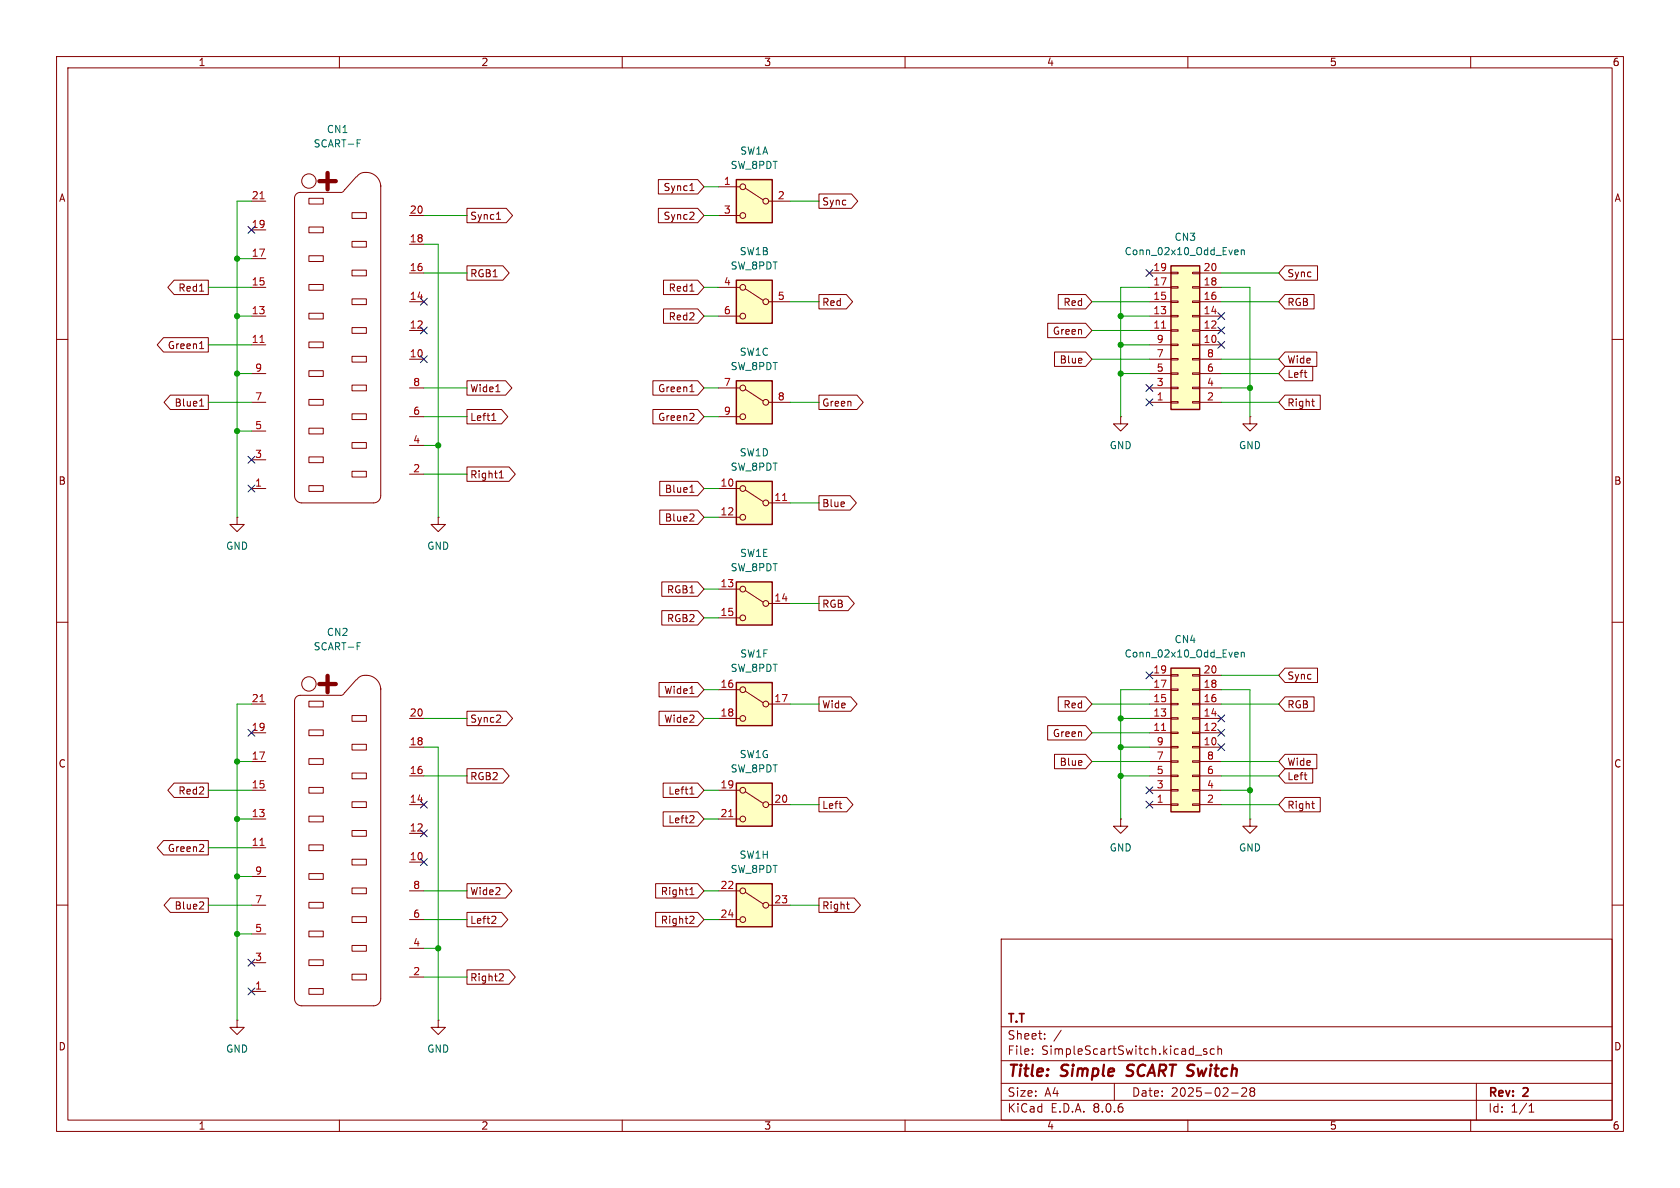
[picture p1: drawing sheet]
<svg xmlns="http://www.w3.org/2000/svg" width="297mm" height="210mm" viewBox="0 0 297 210" stroke-linecap="round" stroke-linejoin="round" font-family="sans-serif">
<g fill="none" stroke="#840000" stroke-width=".18">
<path d="M10 10h277v190h-277zM12 12h273v186h-273zM60 10v2M110 10v2M160 10v2M210 10v2M260 10v2M10 60h2M285 60h2M10 110h2M285 110h2M10 160h2"/>
<path d="M198.1 144.8v1.3h1.3l-1.3 1.2-1.3-1.2h1.3M198.1 144.8h.1M285 160h2M177 166h108v32h-108zM60 198v2M110 198v2M160 198v2M177 194.5h108M177 191.5h108M177 187.5h108M177 181.5h108M182.5 186.3v.1"/>
<path d="M182.5 185.5v.1M184.7 183.6v.1M184.7 182.8v.1M187.6 182.1l-1.3 2M197 191.5v3M210 198v2M211.3 186.5h1.2M213.3 185.5l-.3-.1-.3 .2 .1 .2 .5 .2v.3h-.6M214.7 185.5l-.5-.1-.2 .3v.4l.1 .2h.6M215.3 185.5l.2-.1 .4 .1 .1 .9M215.3 184.9v1.5M217.7 193.2h1.2"/>
<path d="M219.5 192.4l.6-.1 .2 .1 .1 .3-.9 1.1h.9M221.2 192.9l-.2-.2 .2-.4 .5 .1 .1 .2-.3 .3M221.2 192.9l-.2 .3v.3l.2 .3 .5-.1 .1-.2-.1-.4-.2-.2M221.2 192.9h.3M260 198v2M261 191.5v6.5M270.3 196.6h.9M270.3 195.5l.4-.4v1.5"/>
</g>
<path d="M199.1 190.1l.3 .1M199.4 188.4l-.1 .4 .1 .2" fill="none" stroke="#840000" stroke-width=".4"/>
<path d="M207 118.1h5.1v25.4h-5.1z" fill="#ffffc2"/>
<g fill="none" stroke="#840000" stroke-width=".18">
<path d="M203.2 119.4h3.8M207 119.3h1.3v.2h-1.3zM210.8 119.3h1.3v.2h-1.3zM212.1 119.4h3.8M203.2 132.1h3.8M203.2 129.5h3.8M203.2 127h3.8M203.2 124.5h3.8M203.2 121.9h3.8M203.2 139.7h3.8M203.2 137.2h3.8M203.2 134.6h3.8"/>
<path d="M207 121.8h1.3v.2h-1.3zM207 124.3h1.3v.3h-1.3zM207 126.9h1.3v.2h-1.3zM207 129.4h1.3v.3h-1.3zM207 132h1.3v.2h-1.3zM207 134.5h1.3v.2h-1.3zM207 137h1.3v.3h-1.3zM207 139.6h1.3v.2h-1.3zM210.8 121.8h1.3v.2h-1.3zM210.8 124.3h1.3v.3h-1.3zM210.8 126.9h1.3v.2h-1.3zM210.8 129.4h1.3v.3h-1.3z"/>
<path d="M210.8 132h1.3v.2h-1.3zM210.8 134.5h1.3v.2h-1.3zM210.8 137h1.3v.3h-1.3zM210.8 139.6h1.3v.2h-1.3zM212.1 132.1h3.8M212.1 129.5h3.8M212.1 127h3.8M212.1 124.5h3.8M212.1 121.9h3.8M212.1 139.7h3.8M212.1 137.2h3.8M212.1 134.6h3.8"/>
<path d="M203.2 142.2h3.8M207 142.1h1.3v.3h-1.3zM210.8 142.1h1.3v.3h-1.3zM212.1 142.2h3.8M77.5 180.3v1.3h1.2l-1.2 1.3-1.3-1.3h1.3M77.5 180.3h.1"/>
</g>
<path d="M207 118.1h5.1v25.4h-5.1z" fill="none" stroke="#840000" stroke-width=".25"/>
<path d="M205.3 129.1h.8" fill="none" stroke="#a90000" stroke-width=".18"/>
<path d="M218.5 115.3l.3 .1 .1 .2-.6 .1M218.8 116.1h-.3M219.4 115.4l.2-.1 .3 .1 .1 .7M219.4 115.3v.8" fill="none" stroke="#006464" stroke-width=".18"/>
<path d="M130.2 67.3h6.3v7.6h-6.3z" fill="#ffffc2"/>
<g fill="none" stroke="#840000" stroke-width=".18">
<path d="M44.4 35.6h2.6M62.2 37.6h2.6v1h-2.6zM63 31.2l-2 2.3M63.1 31.3a2.44 2.44 0 0 1 2.5-.7 2.44 2.44 0 0 1 1.7 2v.4M67.3 32.7v54.9a1.27 1.27 0 0 1-1.3 1.3h-12.7a1.27 1.27 0 0 1-1.2-1.3v-52.6a1.02 1.02 0 0 1 1-1h7.1a.67 .67 0 0 0 .7-.5M72.4 38.1h2.5M44.4 55.9h2.6M44.4 50.8h2.6M44.4 45.7h2.6M44.4 40.6h2.6M54.6 55.4h2.5v1h-2.5zM54.6 50.3h2.5v1h-2.5z"/>
<path d="M54.6 45.2h2.5v1h-2.5zM54.6 40.1h2.5v1h-2.5zM62.2 57.9h2.6v1h-2.6zM62.2 52.8h2.6v1h-2.6zM62.2 47.8h2.6v1h-2.6zM62.2 42.7h2.6v1h-2.6zM72.4 58.4h2.5M72.4 53.3h2.5M72.4 48.3h2.5M72.4 43.2h2.5M44.4 71.1h2.6M44.4 61h2.6"/>
<path d="M44.4 76.2h2.6M44.4 66h2.6M54.6 75.7h2.5v1h-2.5zM54.6 70.6h2.5v1h-2.5zM54.6 65.5h2.5v1h-2.5zM54.6 60.5h2.5v1h-2.5zM62.2 78.2h2.6v1h-2.6zM62.2 73.2h2.6v1h-2.6zM62.2 68.1h2.6v1h-2.6zM62.2 63h2.6v1h-2.6zM72.4 73.7h2.5M72.4 68.6h2.5"/>
<path d="M72.4 63.5h2.5M72.4 78.7h2.5M127 73.7h3.8M127 68.6h3.8M131.8 68.8l3.1 2.1M135.9 71.1h3.8M44.4 86.4h2.6M44.4 81.3h2.6M54.6 85.9h2.5v1h-2.5zM54.6 80.8h2.5v1h-2.5zM62.2 83.3h2.6v1h-2.6zM72.4 83.8h2.5"/>
<path d="M77.5 91.4v1.3h1.2l-1.2 1.3-1.3-1.3h1.3M77.5 91.4h.1"/>
<circle cx="131.3" cy="68.6" r=".51"/>
<circle cx="131.3" cy="73.7" r=".51"/>
<circle cx="135.4" cy="71.1" r=".51"/>
</g>
<path d="M130.2 67.3h6.3v7.6h-6.3z" fill="none" stroke="#840000" stroke-width=".25"/>
<path d="M46 35.1h.7M46 60.5h.7" fill="none" stroke="#a90000" stroke-width=".18"/>
<path d="M63.1 24.7h.6" fill="none" stroke="#006464" stroke-width=".18"/>
<path d="M130.2 31.8h6.3v7.6h-6.3z" fill="#ffffc2"/>
<g fill="none" stroke="#840000" stroke-width=".18">
<path d="M127 38.1h3.8M127 33h3.8M131.8 33.3l3.1 2M135.9 35.6h3.8"/>
<circle cx="131.3" cy="38.1" r=".51"/>
<circle cx="131.3" cy="33" r=".51"/>
<circle cx="135.4" cy="35.6" r=".51"/>
</g>
<path d="M130.2 31.8h6.3v7.6h-6.3z" fill="none" stroke="#840000" stroke-width=".25"/>
<path d="M130.2 49.5h6.3v7.7h-6.3z" fill="#ffffc2"/>
<g fill="none" stroke="#840000" stroke-width=".18">
<path d="M127 55.9h3.8M127 50.8h3.8M131.8 51.1l3.1 2M135.9 53.3h3.8M41.9 91.4v1.3h1.3l-1.3 1.3-1.3-1.3h1.3M41.9 91.4h.1M44.4 139.7h2.6M44.4 134.6h2.6M44.4 129.5h2.6M44.4 124.5h2.6M54.6 139.2h2.5v1h-2.5zM54.6 134.1h2.5v1h-2.5z"/>
<path d="M54.6 129h2.5v1h-2.5zM60.9 122.4a.73 .73 0 0 1-.7 .5M62.2 136.7h2.6v1h-2.6zM62.2 131.6h2.6v1h-2.6zM62.2 126.5h2.6v1h-2.6zM63 120.1l-2 2.3M63.1 120.2a2.44 2.44 0 0 1 2.5-.7 2.44 2.44 0 0 1 1.7 2v.4M67.3 121.6v54.9a1.27 1.27 0 0 1-1.3 1.3h-12.7a1.27 1.27 0 0 1-1.2-1.3v-52.6a1.02 1.02 0 0 1 1-1h7.1M72.4 137.2h2.5M72.4 132.1h2.5M72.4 127h2.5M44.4 149.9h2.6"/>
<path d="M44.4 144.8h2.6M44.4 154.9h2.6M54.6 159.5h2.5v1h-2.5zM54.6 154.4h2.5v1h-2.5zM54.6 149.4h2.5v1h-2.5zM54.6 144.3h2.5v1h-2.5zM62.2 157h2.6v1h-2.6zM62.2 151.9h2.6v1h-2.6zM62.2 146.8h2.6v1h-2.6zM62.2 141.7h2.6v1h-2.6zM72.4 152.4h2.5M72.4 147.3h2.5"/>
<path d="M72.4 142.2h2.5M72.4 157.5h2.5M221 144.8v1.3h1.2l-1.2 1.2-1.3-1.2h1.3M221 144.8h.1M44.4 175.3h2.6M44.4 170.2h2.6M44.4 165.1h2.6M44.4 160h2.6M54.6 174.8h2.5v1h-2.5zM54.6 169.7h2.5v1h-2.5zM54.6 164.6h2.5v1h-2.5zM62.2 172.2h2.6v1h-2.6z"/>
<path d="M62.2 167.1h2.6v1h-2.6zM62.2 162.1h2.6v1h-2.6zM72.4 172.7h2.5M72.4 167.6h2.5M72.4 162.6h2.5M41.9 180.3v1.3h1.3l-1.3 1.3-1.3-1.3h1.3M41.9 180.3h.1"/>
<circle cx="131.3" cy="50.8" r=".51"/>
<circle cx="131.3" cy="55.9" r=".51"/>
<circle cx="135.4" cy="53.3" r=".51"/>
</g>
<path d="M130.2 49.5h6.3v7.7h-6.3z" fill="none" stroke="#840000" stroke-width=".25"/>
<path d="M46 124h.7M46 149.4h.7" fill="none" stroke="#a90000" stroke-width=".18"/>
<path d="M63.1 113.6h.6" fill="none" stroke="#006464" stroke-width=".18"/>
<path d="M130.2 85.1h6.3v7.6h-6.3z" fill="#ffffc2"/>
<g fill="none" stroke="#840000" stroke-width=".18">
<path d="M127 91.4h3.8M127 86.4h3.8M131.8 86.6l3.1 2M135.9 88.9h3.8"/>
<circle cx="131.3" cy="91.4" r=".51"/>
<circle cx="131.3" cy="86.4" r=".51"/>
<circle cx="135.4" cy="88.9" r=".51"/>
</g>
<path d="M130.2 85.1h6.3v7.6h-6.3z" fill="none" stroke="#840000" stroke-width=".25"/>
<path d="M138.4 88.5h.7" fill="none" stroke="#a90000" stroke-width=".18"/>
<path d="M130.2 120.7h6.3v7.6h-6.3z" fill="#ffffc2"/>
<g fill="none" stroke="#840000" stroke-width=".18">
<path d="M127 127h3.8M127 121.9h3.8M131.8 122.2l3.1 2M135.9 124.5h3.8"/>
<circle cx="131.3" cy="121.9" r=".51"/>
<circle cx="131.3" cy="127" r=".51"/>
<circle cx="135.4" cy="124.5" r=".51"/>
</g>
<path d="M130.2 120.7h6.3v7.6h-6.3z" fill="none" stroke="#840000" stroke-width=".25"/>
<path d="M130.2 156.2h6.3v7.6h-6.3z" fill="#ffffc2"/>
<g fill="none" stroke="#840000" stroke-width=".18">
<path d="M127 157.5h3.8M131.8 157.7l3.1 2.1M127 162.6h3.8M135.9 160h3.8"/>
<circle cx="131.3" cy="157.5" r=".51"/>
<circle cx="131.3" cy="162.6" r=".51"/>
<circle cx="135.4" cy="160" r=".51"/>
</g>
<path d="M130.2 156.2h6.3v7.6h-6.3z" fill="none" stroke="#840000" stroke-width=".25"/>
<path d="M130.2 138.4h6.3v7.7h-6.3z" fill="#ffffc2"/>
<g fill="none" stroke="#840000" stroke-width=".18">
<path d="M127 139.7h3.8M131.8 140l3.1 2M127 144.8h3.8M135.9 142.2h3.8"/>
<circle cx="131.3" cy="139.7" r=".51"/>
<circle cx="131.3" cy="144.8" r=".51"/>
<circle cx="135.4" cy="142.2" r=".51"/>
</g>
<path d="M130.2 138.4h6.3v7.7h-6.3z" fill="none" stroke="#840000" stroke-width=".25"/>
<path d="M128.8 144.4h.8" fill="none" stroke="#a90000" stroke-width=".18"/>
<path d="M130.2 102.9h6.3v7.6h-6.3z" fill="#ffffc2"/>
<g fill="none" stroke="#840000" stroke-width=".18">
<path d="M127 109.2h3.8M127 104.1h3.8M131.8 104.4l3.1 2M135.9 106.7h3.8"/>
<circle cx="131.3" cy="104.1" r=".51"/>
<circle cx="131.3" cy="109.2" r=".51"/>
<circle cx="135.4" cy="106.7" r=".51"/>
</g>
<path d="M130.2 102.9h6.3v7.6h-6.3z" fill="none" stroke="#840000" stroke-width=".25"/>
<path d="M207 47h5.1v25.4h-5.1z" fill="#ffffc2"/>
<g fill="none" stroke="#840000" stroke-width=".18">
<path d="M82.5 36.8h7l1.1 1.3-1.1 1.3h-7zM87.8 38.8h.7M116.4 31.7h6.9l1.2 1.3-1.2 1.3h-6.9zM116.4 36.8h6.9l1.2 1.3-1.2 1.3h-6.9zM121.9 38.8h.8M122 33.7h.7M122.6 37.6v.4M144.8 34.3h5.7l1.1 1.3-1.1 1.2h-5.7zM28.9 59.7h7.9v2.5h-7.9l-1.1-1.2zM30.8 49.5h6v2.6h-6l-1.1-1.3zM35.3 51.5h.7M82.5 47h6.4l1.1 1.3-1.1 1.2h-6.4z"/>
<path d="M117.3 54.6h6l1.2 1.3-1.2 1.3h-6zM117.3 49.5h6l1.2 1.3-1.2 1.3h-6zM122 51.5h.7M144.8 52.1h4.8l1.1 1.2-1.1 1.3h-4.8zM185.2 57.1h6.7l1.1 1.3-1.1 1.3h-6.7zM187.1 52.1h4.8l1.1 1.2-1.1 1.3h-4.8zM203.2 58.4h3.8M203.2 55.9h3.8M203.2 53.3h3.8M203.2 50.8h3.8M203.2 48.3h3.8M207 48.1h1.3v.3h-1.3z"/>
<path d="M207 50.7h1.3v.2h-1.3zM207 53.2h1.3v.3h-1.3zM207 55.8h1.3v.2h-1.3zM207 58.3h1.3v.2h-1.3zM210.8 48.1h1.3v.3h-1.3zM210.8 50.7h1.3v.2h-1.3zM210.8 53.2h1.3v.3h-1.3zM210.8 55.8h1.3v.2h-1.3zM210.8 58.3h1.3v.2h-1.3zM212.1 58.4h3.8M212.1 55.9h3.8M212.1 53.3h3.8"/>
<path d="M212.1 50.8h3.8M212.1 48.3h3.8M227.2 47h5.7v2.5h-5.7l-1.1-1.2zM227.2 52.1h5.1v2.5h-5.1l-1.1-1.3zM30.1 69.8h6.7v2.6h-6.7l-1.1-1.3zM35.3 61.6h.7M35.3 71.8h.7M35.5 70.7l.1-.2v1.3M82.5 67.3h6.9l1.1 1.3-1.1 1.3h-6.9zM82.5 72.4h6.2l1.1 1.3-1.1 1.2h-6.2zM86.9 74.3h.8M87.2 73.2l.1-.1v1.2"/>
<path d="M87.7 69.3h.7M115.4 67.3h7.9l1.2 1.3-1.2 1.3h-7.9zM115.4 72.4h7.9l1.2 1.3-1.2 1.2h-7.9zM121.9 74.3h.8M122 69.3h.7M122.6 73.2v.4M144.8 69.8h6.7l1.1 1.3-1.1 1.3h-6.7zM186.4 62.2h5.5l1.1 1.3-1.1 1.3h-5.5zM198.1 73.7v1.2h1.3l-1.3 1.3-1.3-1.3h1.3M198.1 73.7h.1M203.2 71.1h3.8M203.2 61h3.8"/>
<path d="M203.2 68.6h3.8M203.2 66h3.8M203.2 63.5h3.8M207 60.8h1.3v.3h-1.3zM207 63.4h1.3v.2h-1.3zM207 65.9h1.3v.3h-1.3zM207 68.5h1.3v.2h-1.3zM207 71h1.3v.2h-1.3zM210.8 60.8h1.3v.3h-1.3zM210.8 63.4h1.3v.2h-1.3zM210.8 65.9h1.3v.3h-1.3zM210.8 68.5h1.3v.2h-1.3z"/>
<path d="M210.8 71h1.3v.2h-1.3zM212.1 71.1h3.8M212.1 61h3.8M212.1 68.6h3.8M212.1 66h3.8M212.1 63.5h3.8M221 73.7v1.2h1.2l-1.2 1.3-1.3-1.3h1.3M221 73.7h.1M227.2 64.8h4.9v2.5h-4.9l-1.1-1.3zM227.2 62.2h5.6v2.6h-5.6l-1.1-1.3zM227.2 69.8h6.2v2.6h-6.2l-1.1-1.3zM230.6 65.9h.4"/>
<path d="M230.9 66.7h.1M231.9 70.9h.5M232.1 71.7l.3 .1M82.5 82.5h7.5l1.1 1.3-1.1 1.3h-7.5zM88.3 84.5h.7M88.4 83.5l.2-.3v1.3M116.6 85.1h6.7l1.2 1.3-1.2 1.2h-6.7zM116.6 90.2h6.7l1.2 1.2-1.2 1.3h-6.7zM122 87h.7M122.2 85.9l.1-.1v1.2M122.4 90.8l.3 .3-.1 .3-.7 .7h.8M144.8 87.6h5.5l1.1 1.3-1.1 1.3h-5.5z"/>
<path d="M117 107.9h6.3l1.2 1.3-1.2 1.3h-6.3zM117 102.9h6.3l1.2 1.2-1.2 1.3h-6.3zM144.8 105.4h5.1l1.1 1.3-1.1 1.3h-5.1zM227.2 118.1h5.7v2.6h-5.7l-1.1-1.3zM30.8 138.4h6v2.6h-6l-1.1-1.3zM82.5 135.9h6.4l1.1 1.3-1.1 1.2h-6.4zM82.5 125.7h7l1.1 1.3-1.1 1.3h-7zM87.7 127.7h.8M88.4 126.5v.4M116.5 120.6h6.8l1.2 1.3-1.2 1.3h-6.8zM116.5 125.7h6.8l1.2 1.3-1.2 1.3h-6.8zM117.2 138.4h6.1l1.2 1.3-1.2 1.3h-6.1z"/>
<path d="M122 122.6h.7M122.2 139.3l.1-.2v1.3M144.8 123.2h5.6l1.1 1.3-1.1 1.2h-5.6zM185.2 128.3h6.7l1.1 1.2-1.1 1.3h-6.7zM186.4 133.3h5.5l1.1 1.3-1.1 1.3h-5.5zM187.1 123.2h4.8l1.1 1.3-1.1 1.2h-4.8zM227.2 135.9h4.9v2.5h-4.9l-1.1-1.2zM227.2 123.2h5.1v2.5h-5.1l-1.1-1.2zM227.2 133.3h5.6v2.6h-5.6l-1.1-1.3zM230.6 137h.4M230.9 137.8h.1M28.9 148.6h7.9v2.5h-7.9l-1.1-1.2z"/>
<path d="M30.1 158.7h6.7v2.6h-6.7l-1.1-1.3zM35.2 150.5h.8M35.8 159.4l.2 .3v.3l-.8 .7h.8M36 149.4v.4M82.5 156.2h6.9l1.1 1.3-1.1 1.3h-6.9zM115.9 156.2h7.4l1.2 1.3-1.2 1.3h-7.4zM117.2 143.5h6.1l1.2 1.3-1.2 1.3h-6.1zM122 158.2h.7M122 140.4h.7M122.1 157.2l.2-.3v1.3M122.4 144.2l.3 .2-.1 .3-.7 .8h.8M144.8 141h4.9l1.1 1.2-1.1 1.3h-4.9z"/>
<path d="M144.8 158.7h6.2l1.1 1.3-1.1 1.3h-6.2zM148.3 142.1h.5M148.7 142.9h.1M149.7 159.8h.4M227.2 141h6.2v2.5h-6.2l-1.1-1.3zM231.9 142.1h.5M232.1 142.8l.3 .1M82.5 171.4h7.5l1.1 1.3-1.1 1.3h-7.5zM82.5 161.3h6.2l1.1 1.3-1.1 1.2h-6.2zM87.4 162l.3 .2-.1 .3-.7 .7h.8M88.4 172.1l.5 .1 .1 .3-.8 .9h.8M115.9 161.3h7.4l1.2 1.3-1.2 1.2h-7.4z"/>
<path d="M122.1 162h.5l.1 .3-.8 .9h.8M149.9 160.6l.2 .1"/>
</g>
<path d="M207 47h5.1v25.4h-5.1z" fill="none" stroke="#840000" stroke-width=".25"/>
<path d="M205.3 58h.8" fill="none" stroke="#a90000" stroke-width=".18"/>
<path d="M218.5 44.2h.3l.1 .3-.6 .1M218.8 45h-.3M219.4 44.3l.2-.1h.3l.1 .8M219.4 44.2v.8" fill="none" stroke="#006464" stroke-width=".18"/>
<g fill="none" stroke="#009600" stroke-width=".18">
<path d="M44.4 35.6h-2.5v55.8M74.9 38.1h7.6M124.5 38.1h2.5M124.5 33h2.5M139.7 35.6h5.1M36.8 50.8h7.6M41.9 55.9h2.5M41.9 45.7h2.5M74.9 43.2h2.6v48.2M74.9 48.3h7.6M124.5 50.8h2.5M124.5 55.9h2.5"/>
<path d="M139.7 53.3h5.1M193 53.3h10.2M193 58.4h10.2M198.1 55.9h5.1M203.2 50.8h-5.1v22.9M215.9 53.3h10.2M215.9 50.8h5.1v22.9M215.9 48.3h10.2M36.8 71.1h7.6M36.8 61h7.6M41.9 66h2.5M41.9 76.2h2.5"/>
<path d="M74.9 68.6h7.6M74.9 73.7h7.6M74.9 78.7h2.6M124.5 68.6h2.5M124.5 73.7h2.5M139.7 71.1h5.1M193 63.5h10.2M198.1 61h5.1M198.1 66h5.1M215.9 68.6h5.1M215.9 71.1h10.2M215.9 66h10.2"/>
<path d="M215.9 63.5h10.2M74.9 83.8h7.6M124.5 86.4h2.5M124.5 91.4h2.5M139.7 88.9h5.1M124.5 109.2h2.5M124.5 104.1h2.5M139.7 106.7h5.1M215.9 119.4h10.2M36.8 139.7h7.6M41.9 134.6h2.5M44.4 124.5h-2.5v55.8"/>
<path d="M74.9 132.1h2.6v48.2M74.9 137.2h7.6M74.9 127h7.6M124.5 121.9h2.5M124.5 139.7h2.5M124.5 127h2.5M139.7 124.5h5.1M193 134.6h10.2M193 124.5h10.2M193 129.5h10.2M198.1 132.1h5.1M198.1 137.2h5.1"/>
<path d="M198.1 127h5.1M203.2 121.9h-5.1v22.9M215.9 134.6h10.2M215.9 137.2h10.2M215.9 124.5h10.2M215.9 121.9h5.1v22.9M215.9 139.7h5.1M36.8 149.9h7.6M41.9 144.8h2.5M41.9 154.9h2.5M74.9 157.5h7.6M124.5 157.5h2.5"/>
<path d="M124.5 144.8h2.5M139.7 142.2h5.1M215.9 142.2h10.2M36.8 160h7.6M41.9 165.1h2.5M74.9 162.6h7.6M74.9 167.6h2.6M74.9 172.7h7.6M124.5 162.6h2.5M139.7 160h5.1"/>
</g>
<g fill="none" stroke="#000084" stroke-width=".18">
<path d="M43.8 40l1.3 1.2M45.1 40l-1.3 1.2M74.3 52.7l1.2 1.2M74.3 57.8l1.2 1.2M75.5 52.7l-1.2 1.2M75.5 57.8l-1.2 1.2M202.6 47.7l1.2 1.2M203.8 47.7l-1.2 1.2M215.3 55.3l1.2 1.2M215.3 57.8l1.2 1.2M216.5 57.8l-1.2 1.2M216.5 55.3l-1.2 1.2"/>
<path d="M74.3 62.9l1.2 1.2M75.5 62.9l-1.2 1.2M202.6 70.5l1.2 1.2M202.6 68l1.2 1.2M203.8 70.5l-1.2 1.2M203.8 68l-1.2 1.2M215.3 60.4l1.2 1.2M216.5 60.4l-1.2 1.2M43.8 85.8l1.3 1.2M43.8 80.7l1.3 1.2M45.1 85.8l-1.3 1.2M45.1 80.7l-1.3 1.2"/>
<path d="M202.6 118.8l1.2 1.2M203.8 118.8l-1.2 1.2M43.8 128.9l1.3 1.2M45.1 128.9l-1.3 1.2M202.6 139.1l1.2 1.2M203.8 139.1l-1.2 1.2M215.3 131.5l1.2 1.2M215.3 126.4l1.2 1.2M215.3 128.9l1.2 1.2M216.5 131.5l-1.2 1.2M216.5 126.4l-1.2 1.2M216.5 128.9l-1.2 1.2"/>
<path d="M74.3 151.8l1.2 1.2M74.3 146.7l1.2 1.2M74.3 141.6l1.2 1.2M75.5 151.8l-1.2 1.2M75.5 146.7l-1.2 1.2M75.5 141.6l-1.2 1.2M202.6 141.6l1.2 1.2M203.8 141.6l-1.2 1.2M43.8 169.6l1.3 1.2M43.8 174.7l1.3 1.2M45.1 169.6l-1.3 1.2M45.1 174.7l-1.3 1.2"/>
</g>
<g fill="#009600" stroke="#009600" stroke-width=".18">
<circle cx="77.5" cy="78.7" r=".46"/>
<circle cx="41.9" cy="144.8" r=".46"/>
<circle cx="41.9" cy="154.9" r=".46"/>
<circle cx="41.9" cy="165.1" r=".46"/>
<circle cx="41.9" cy="134.6" r=".46"/>
<circle cx="198.1" cy="66" r=".46"/>
<circle cx="198.1" cy="132.1" r=".46"/>
<circle cx="221" cy="139.7" r=".46"/>
<circle cx="41.9" cy="66" r=".46"/>
<circle cx="41.9" cy="45.7" r=".46"/>
<circle cx="41.9" cy="55.9" r=".46"/>
<circle cx="41.9" cy="76.2" r=".46"/>
<circle cx="198.1" cy="127" r=".46"/>
<circle cx="198.1" cy="137.2" r=".46"/>
<circle cx="77.5" cy="167.6" r=".46"/>
<circle cx="221" cy="68.6" r=".46"/>
<circle cx="198.1" cy="61" r=".46"/>
<circle cx="198.1" cy="55.9" r=".46"/>
</g>
<g font-size="5.3" fill="#840000">
<text x="54.8" y="34.8">+</text>
<text x="54.8" y="123.7">+</text>
</g>
<g font-size="2.8" fill="#840000">
<text x="178" y="190.9">Title:</text>
<text x="187.7" y="190.9">Simple</text>
<text x="200.1" y="190.9">SCART Switch</text>
</g>
<g font-size="2.1" fill="#840000">
<text x="178" y="184">Sheet:</text>
<text x="178" y="181.2">T.T</text>
<text x="178" y="186.7">File:</text>
<text x="184.1" y="186.7">SimpleScartSwitch.kicad_sch</text>
<text x="178" y="196.9">KiCad</text>
<text x="178" y="194.1">Size:</text>
<text x="184.7" y="194.1">A4</text>
<text x="185.7" y="196.9">E.D.A.</text>
<text x="193.3" y="196.9">8.0.6</text>
<text x="200" y="194.1">Date:</text>
<text x="207" y="194.1">2025-02-28</text>
<text x="263" y="194.3">Rev:</text>
<text x="263" y="196.9">Id:</text>
<text x="267.1" y="196.9">1/1</text>
<text x="269.4" y="194.3">2</text>
</g>
<g font-size="1.8" fill="#840000">
<text x="35" y="11.9">1</text>
<text x="85" y="11.9">2</text>
<text x="135" y="11.9">3</text>
<text x="185" y="11.9">4</text>
<text x="235" y="11.9">5</text>
<text x="285" y="11.9">6</text>
<text x="10.3" y="35.9">A</text>
<text x="117.2" y="34">Sync1</text>
<text x="285.3" y="35.9">A</text>
<text x="83" y="39.1">Sync1</text>
<text x="117.2" y="39.1">Sync2</text>
<text x="145.3" y="36.5">Sync</text>
<text x="31.4" y="51.8">Red1</text>
<text x="83" y="49.2">RGB1</text>
<text x="118.1" y="51.8">Red1</text>
<text x="227.5" y="49.2">Sync</text>
<text x="118.1" y="56.8">Red2</text>
<text x="145.3" y="54.3">Red</text>
<text x="186" y="59.4">Green</text>
<text x="187.9" y="54.3">Red</text>
<text x="227.5" y="54.3">RGB</text>
<text x="29.6" y="61.9">Green1</text>
<text x="187.2" y="64.5">Blue</text>
<text x="227.5" y="64.5">Wide</text>
<text x="83" y="69.5">Wide1</text>
<text x="116.2" y="69.5">Green1</text>
<text x="227.5" y="67">Left</text>
<text x="30.8" y="72.1">Blue1</text>
<text x="83" y="74.6">Left1</text>
<text x="116.2" y="74.6">Green2</text>
<text x="145.3" y="72.1">Green</text>
<text x="227.5" y="72.1">Right</text>
<text x="10.3" y="85.9">B</text>
<text x="83" y="84.8">Right1</text>
<text x="117.4" y="87.3">Blue1</text>
<text x="145.3" y="89.9">Blue</text>
<text x="285.3" y="85.9">B</text>
<text x="117.4" y="92.4">Blue2</text>
<text x="117.8" y="105.1">RGB1</text>
<text x="145.3" y="107.6">RGB</text>
<text x="117.8" y="110.2">RGB2</text>
<text x="117.3" y="122.9">Wide1</text>
<text x="145.3" y="125.4">Wide</text>
<text x="187.9" y="125.4">Red</text>
<text x="227.5" y="125.4">RGB</text>
<text x="227.5" y="120.3">Sync</text>
<text x="83" y="128">Sync2</text>
<text x="117.3" y="128">Wide2</text>
<text x="186" y="130.5">Green</text>
<text x="10.3" y="135.9">C</text>
<text x="187.2" y="135.6">Blue</text>
<text x="227.5" y="135.6">Wide</text>
<text x="285.3" y="135.9">C</text>
<text x="31.4" y="140.7">Red2</text>
<text x="83" y="138.1">RGB2</text>
<text x="118.1" y="140.7">Left1</text>
<text x="145.3" y="143.2">Left</text>
<text x="227.5" y="143.2">Right</text>
<text x="227.5" y="138.1">Left</text>
<text x="118.1" y="145.7">Left2</text>
<text x="29.6" y="150.8">Green2</text>
<text x="30.8" y="161">Blue2</text>
<text x="83" y="158.4">Wide2</text>
<text x="116.7" y="158.4">Right1</text>
<text x="145.3" y="161">Right</text>
<text x="83" y="163.5">Left2</text>
<text x="116.7" y="163.5">Right2</text>
<text x="83" y="173.7">Right2</text>
<text x="10.3" y="185.9">D</text>
<text x="285.3" y="185.9">D</text>
<text x="35" y="199.9">1</text>
<text x="85" y="199.9">2</text>
<text x="135" y="199.9">3</text>
<text x="185" y="199.9">4</text>
<text x="235" y="199.9">5</text>
<text x="285" y="199.9">6</text>
</g>
<g font-size="1.8" fill="#006464">
<text x="57.7" y="23.7">CN1</text>
<text x="55.4" y="26.3">SCART-F</text>
<text x="130.8" y="27.5">SW1A</text>
<text x="129.1" y="30.1">SW_8PDT</text>
<text x="129.1" y="47.9">SW_8PDT</text>
<text x="130.7" y="45.3">SW1B</text>
<text x="198.7" y="45.3">Conn_02x10_Odd_Even</text>
<text x="207.5" y="42.8">CN3</text>
<text x="129.1" y="65.6">SW_8PDT</text>
<text x="130.7" y="63.1">SW1C</text>
<text x="129.1" y="83.4">SW_8PDT</text>
<text x="130.7" y="80.9">SW1D</text>
<text x="196.1" y="79.6">GND</text>
<text x="218.9" y="79.6">GND</text>
<text x="39.9" y="97.4">GND</text>
<text x="75.4" y="97.4">GND</text>
<text x="129.1" y="101.2">SW_8PDT</text>
<text x="130.7" y="98.7">SW1E</text>
<text x="57.7" y="112.6">CN2</text>
<text x="207.5" y="113.9">CN4</text>
<text x="55.4" y="115.2">SCART-F</text>
<text x="129.1" y="119">SW_8PDT</text>
<text x="130.8" y="116.4">SW1F</text>
<text x="198.7" y="116.4">Conn_02x10_Odd_Even</text>
<text x="129.1" y="136.8">SW_8PDT</text>
<text x="130.7" y="134.2">SW1G</text>
<text x="129.1" y="154.5">SW_8PDT</text>
<text x="130.6" y="152">SW1H</text>
<text x="196.1" y="150.7">GND</text>
<text x="218.9" y="150.7">GND</text>
<text x="39.9" y="186.3">GND</text>
<text x="75.4" y="186.3">GND</text>
</g>
<g font-size="1.8" fill="#a90000">
<text x="44.4" y="35.3">21</text>
<text x="127.9" y="32.8">1</text>
<text x="137.4" y="35.3">2</text>
<text x="44.4" y="40.4">19</text>
<text x="72.3" y="37.8">20</text>
<text x="127.9" y="37.8">3</text>
<text x="44.4" y="45.5">17</text>
<text x="72.3" y="42.9">18</text>
<text x="44.4" y="50.5">15</text>
<text x="72.3" y="53.1">14</text>
<text x="72.3" y="48">16</text>
<text x="127.9" y="50.5">4</text>
<text x="137.4" y="53.1">5</text>
<text x="203.8" y="53.1">15</text>
<text x="203.8" y="50.5">17</text>
<text x="203.8" y="48">19</text>
<text x="212.7" y="53.1">16</text>
<text x="212.7" y="50.5">18</text>
<text x="212.7" y="48">20</text>
<text x="44.4" y="55.6">13</text>
<text x="72.3" y="58.2">12</text>
<text x="127.9" y="55.6">6</text>
<text x="203.8" y="58.2">11</text>
<text x="203.8" y="55.6">13</text>
<text x="212.7" y="58.2">12</text>
<text x="212.7" y="55.6">14</text>
<text x="44.4" y="60.7">11</text>
<text x="45" y="65.8">9</text>
<text x="72.3" y="63.2">10</text>
<text x="204.4" y="65.8">5</text>
<text x="204.4" y="63.2">7</text>
<text x="204.4" y="60.7">9</text>
<text x="212.7" y="60.7">10</text>
<text x="213.3" y="65.8">6</text>
<text x="213.3" y="63.2">8</text>
<text x="45" y="70.9">7</text>
<text x="73" y="68.3">8</text>
<text x="127.9" y="68.3">7</text>
<text x="137.4" y="70.9">8</text>
<text x="204.4" y="70.9">1</text>
<text x="204.4" y="68.3">3</text>
<text x="213.3" y="70.9">2</text>
<text x="213.3" y="68.3">4</text>
<text x="45" y="75.9">5</text>
<text x="73" y="73.4">6</text>
<text x="127.9" y="73.4">9</text>
<text x="45" y="81">3</text>
<text x="73" y="83.6">2</text>
<text x="73" y="78.5">4</text>
<text x="45" y="86.1">1</text>
<text x="127.3" y="86.1">10</text>
<text x="136.8" y="88.6">11</text>
<text x="127.3" y="91.2">12</text>
<text x="127.3" y="103.9">13</text>
<text x="136.8" y="106.4">14</text>
<text x="127.3" y="109">15</text>
<text x="203.8" y="119.1">19</text>
<text x="212.7" y="119.1">20</text>
<text x="44.4" y="124.2">21</text>
<text x="127.3" y="121.7">16</text>
<text x="136.8" y="124.2">17</text>
<text x="203.8" y="124.2">15</text>
<text x="203.8" y="121.7">17</text>
<text x="212.7" y="124.2">16</text>
<text x="212.7" y="121.7">18</text>
<text x="44.4" y="129.3">19</text>
<text x="72.3" y="131.8">18</text>
<text x="72.3" y="126.7">20</text>
<text x="127.3" y="126.7">18</text>
<text x="203.8" y="129.3">11</text>
<text x="203.8" y="126.7">13</text>
<text x="204.4" y="131.8">9</text>
<text x="212.7" y="131.8">10</text>
<text x="212.7" y="129.3">12</text>
<text x="212.7" y="126.7">14</text>
<text x="44.4" y="134.4">17</text>
<text x="72.3" y="136.9">16</text>
<text x="204.4" y="136.9">5</text>
<text x="204.4" y="134.4">7</text>
<text x="213.3" y="136.9">6</text>
<text x="213.3" y="134.4">8</text>
<text x="44.4" y="139.4">15</text>
<text x="72.3" y="142">14</text>
<text x="127.3" y="139.4">19</text>
<text x="136.8" y="142">20</text>
<text x="204.4" y="142">1</text>
<text x="204.4" y="139.4">3</text>
<text x="213.3" y="142">2</text>
<text x="213.3" y="139.4">4</text>
<text x="44.4" y="149.6">11</text>
<text x="44.4" y="144.5">13</text>
<text x="72.3" y="147.1">12</text>
<text x="127.3" y="144.5">21</text>
<text x="45" y="154.7">9</text>
<text x="72.3" y="152.1">10</text>
<text x="45" y="159.8">7</text>
<text x="73" y="157.2">8</text>
<text x="127.3" y="157.2">22</text>
<text x="136.8" y="159.8">23</text>
<text x="45" y="164.8">5</text>
<text x="73" y="167.4">4</text>
<text x="73" y="162.3">6</text>
<text x="127.3" y="162.3">24</text>
<text x="45" y="169.9">3</text>
<text x="73" y="172.5">2</text>
<text x="45" y="175">1</text>
</g>
</svg>
